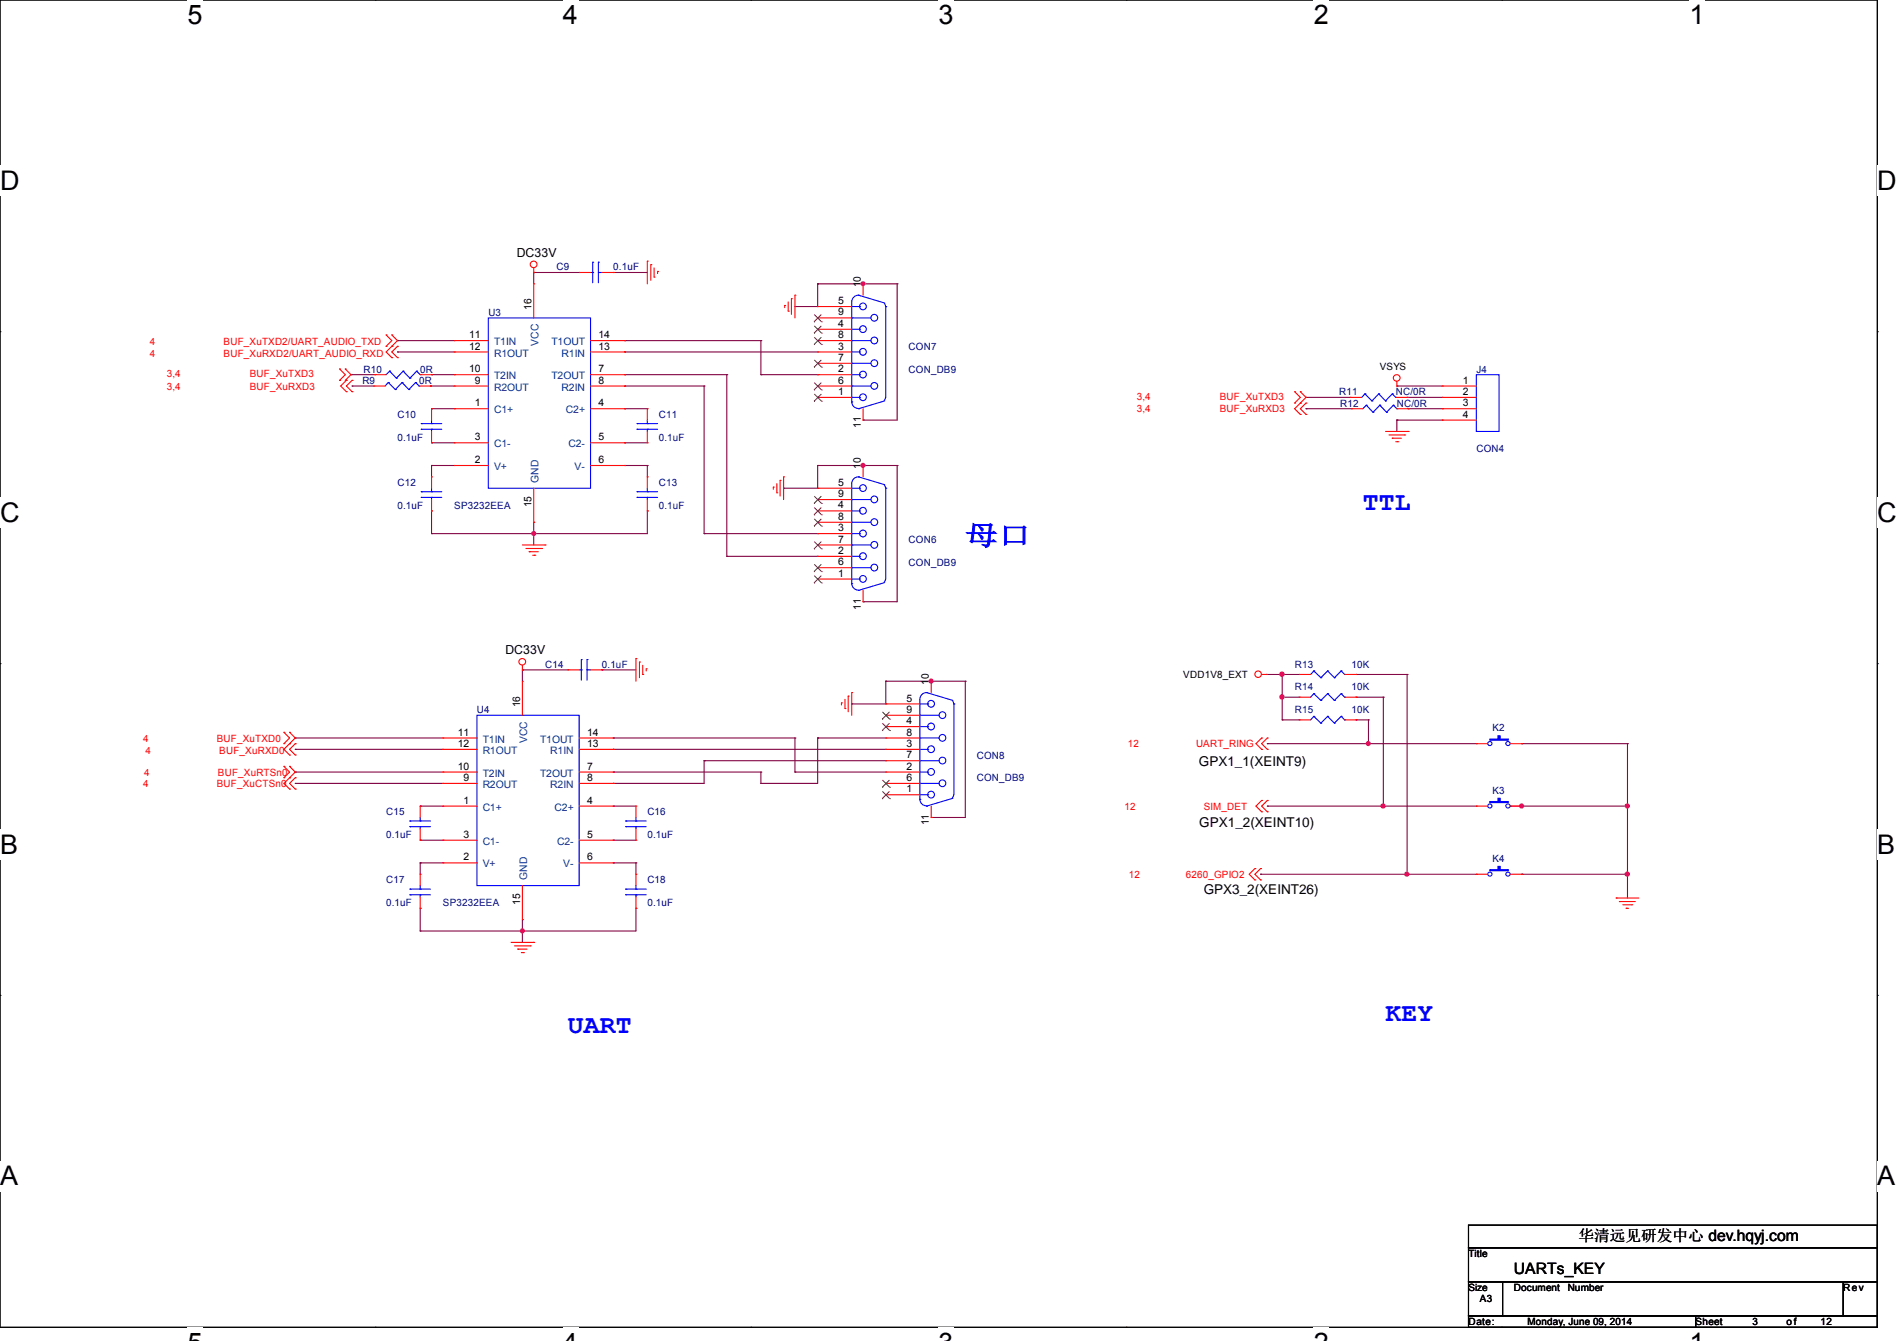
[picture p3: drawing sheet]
<svg xmlns="http://www.w3.org/2000/svg" width="297mm" height="210mm" viewBox="0 0 297 210" stroke-linecap="round" stroke-linejoin="round" font-family="sans-serif">
<path d="M0 0h293.9v207.9h-293.9z" fill="none" stroke="#000" stroke-width=".17"/>
<g fill="#fff">
<path d="M29.4 0h2.3v4.7h-2.3z"/>
<path d="M29.4 207.9h2.3v2.1h-2.3z"/>
</g>
<path d="M58.8 0h.1M58.8 207.9h.1" fill="none" stroke="#000" stroke-width=".17"/>
<g fill="#fff">
<path d="M88.1 0h2.4v4.7h-2.4z"/>
<path d="M88.1 207.9h2.4v2.1h-2.4z"/>
</g>
<path d="M117.6 0h.1M117.6 207.9h.1" fill="none" stroke="#000" stroke-width=".17"/>
<g fill="#fff">
<path d="M146.9 0h2.4v4.7h-2.4z"/>
<path d="M146.9 207.9h2.4v2.1h-2.4z"/>
</g>
<path d="M176.3 0h.1M176.3 207.9h.1" fill="none" stroke="#000" stroke-width=".17"/>
<g fill="#fff">
<path d="M205.7 0h2.4v4.7h-2.4z"/>
<path d="M205.7 207.9h2.4v2.1h-2.4z"/>
</g>
<path d="M235.1 0h.1M235.1 207.9h.1" fill="none" stroke="#000" stroke-width=".17"/>
<g fill="#fff">
<path d="M264.5 0h2.4v4.7h-2.4z"/>
<path d="M264.5 207.9h2.4v2.1h-2.4z"/>
<path d="M0 26h3v4.7h-3z"/>
<path d="M293.9 26h3.1v4.7h-3.1z"/>
<path d="M0 77.9h3v4.7h-3z"/>
<path d="M293.9 77.9h3.1v4.7h-3.1z"/>
</g>
<path d="M0 51.9h.1M293.9 51.9h.1" fill="none" stroke="#000" stroke-width=".17"/>
<g fill="#fff">
<path d="M0 129.9h2.8v4.7h-2.8z"/>
<path d="M293.9 129.9h2.9v4.7h-2.9z"/>
</g>
<path d="M0 103.9h.1M293.9 103.9h.1" fill="none" stroke="#000" stroke-width=".17"/>
<g fill="#fff">
<path d="M-.1 181.8h2.9v4.8h-2.9z"/>
<path d="M293.8 181.8h3v4.8h-3z"/>
</g>
<path d="M0 155.9h.1M293.9 155.9h.1M229.9 191.9h64v3.5h-64zM229.9 195.4h64v5.3h-64zM229.9 200.7h5.3v5.4h-5.3zM229.9 206.1h35.6v1.8h-35.6zM235.2 200.7h53.4v5.4h-53.4zM265.5 206.1h28.4v1.8h-28.4zM288.6 200.7h5.3v5.4h-5.3z" fill="none" stroke="#000" stroke-width=".17"/>
<g fill="none" stroke="#800040" stroke-width=".17">
<path d="M54.9 58.7h.1M54.9 58.7h3.8M62.2 55.1h.1M62.2 53.3h.1M62.2 55.1h8.9M62.2 53.3h8.9M67.6 58.7h.1M67.6 58.7h3.5M83.6 42.7h.1M83.6 42.7h7.1M83.6 42.7v1.7M96 42.7h.1"/>
<path d="M96 42.7h5.3M97.8 55.1h.1M97.8 53.3h.1M97.8 58.7h.1M97.8 55.1h30.2M97.8 53.3h21.3M97.8 58.7h16M113.8 58.7h.1M113.8 58.7v28.4M119.1 53.3h.1M119.1 58.7h.1M119.1 58.7h8.9"/>
<path d="M119.1 53.3v5.4M124.5 48h.1M128 44.4h.1M128 44.4v3.6h-3.5M128 44.4h12.5M135.1 44.4h.1M140.5 44.4h.1M140.5 44.4v21.4h-5.4M55.1 60.5h.1M55.1 60.5h3.4M67.4 60.5h.1M67.4 60.5h3.7"/>
<path d="M67.6 64h.1M67.6 69.3h.1M67.6 72.9h.1M67.6 64h3.5M67.6 69.3h3.5M67.6 72.9h3.5M67.6 72.9v1.8M97.8 72.9h.1M97.8 64h.1M97.8 69.3h.1M97.8 60.5h.1M97.8 64h3.5"/>
<path d="M97.8 60.5h12.4M97.8 69.3h3.5M97.8 72.9h3.5M101.3 72.9h.1M101.3 72.9v1.8M110.2 60.5h.1M110.2 60.5v23.1M122.7 76.5h.1M128 72.9h.1M128 72.9h12.5M128 72.9v3.6h-5.3M135.1 65.8h.1"/>
<path d="M135.1 72.9h.1M140.5 72.9h.1M140.5 72.9v21.3h-5.4M204.5 64h.1M204.5 62.2h.1M204.5 64h7.1M204.5 62.2h6.9M218.7 65.8h.1M218.7 60.5h.1M218.7 65.8h7.1M218.7 60.5h7.1M218.7 65.8v1.8"/>
<path d="M220.3 62.2h.1M220.3 62.2h5.5M220.5 64h.1M220.5 64h5.3M67.6 80h.1M67.6 83.6h.1M67.6 80v3.6M83.6 83.6h.1M83.6 81.8h.1M83.6 81.8v3.5M101.3 80h.1M101.3 80v3.6h-33.7"/>
<path d="M110.2 83.6h.1M110.2 83.6h17.8M113.8 87.1h.1M113.8 87.1h14.2M135.1 94.2h.1M46.2 117.3h.1M46.2 115.6h.1M46.2 117.3h23.1M46.2 115.6h23.1M81.8 104.9h.1M81.8 104.9h7.1M81.8 104.9v1.8"/>
<path d="M94.2 104.9h.1M94.2 104.9h5.4M96 115.6h.1M96 117.3h.1M96 117.3h42.7M96 115.6h28.5M110.2 119.1h.1M110.2 119.1v3.6h-14.2M110.2 119.1h28.5M124.5 115.6h.1M124.5 115.6v5.3M128 115.6h.1"/>
<path d="M128 115.6h10.7M128 115.6v7.1h-8.9M133.3 110.2h.1M138.7 106.7h.1M138.7 106.7h12.4M138.7 106.7v3.5h-5.4M145.8 106.7h.1M151.1 106.7h.1M151.1 106.7v21.3h-5.3M198.2 105.6h.1M198.2 105.6h5.2M198.4 116.5h.1"/>
<path d="M198.4 116.5h32.7M200.7 109.2h.1M200.7 105.6h.1M200.7 112.7h.1M200.7 109.2h2.7M200.7 105.6v7.1M200.7 112.7h2.7M212.3 105.6h.1M212.3 109.2h.1M212.3 112.7h.1M212.3 105.6h8M212.3 109.2h4.3"/>
<path d="M212.3 112.7h1.9M214.2 116.5h.1M214.2 112.7h.1M214.2 112.7v3.8M216.6 109.2h.1M216.6 109.2v17M220.3 105.6h.1M220.3 105.6v31.3M238.3 116.5h.1M238.3 116.5h16.5M254.8 116.5h.1M254.8 116.5v24.1"/>
<path d="M46.2 120.9h.1M46.2 122.7h.1M46.2 120.9h23.1M46.2 122.7h23.1M65.8 126.2h.1M65.8 131.6h.1M65.8 135.1h.1M65.8 126.2h3.5M65.8 131.6h3.5M65.8 135.1h3.5M65.8 135.1v1.8M96 135.1h.1"/>
<path d="M96 126.2h.1M96 131.6h.1M96 120.9h.1M96 122.7h.1M96 126.2h3.6M96 131.6h3.6M96 135.1h3.6M96 120.9h23.1M99.6 135.1h.1M99.6 135.1v1.8M119.1 122.7h.1M119.1 120.9h.1"/>
<path d="M119.1 120.9v1.8M124.5 120.9h.1M124.5 120.9h14.2M145.8 128h.1M197.4 136.9h.1M197.4 136.9h33.7M198.4 126.2h.1M198.4 126.2h32.7M216.6 126.2h.1M220.3 136.9h.1M236.5 126.2h.1M236.5 126.2h18.3"/>
<path d="M238.3 126.2h.1M238.3 136.9h.1M238.3 136.9h16.5M254.8 136.9h.1M254.8 126.2h.1M65.8 142.2h.1M65.8 145.8h.1M65.8 142.2v3.6M81.8 145.8h.1M81.8 144h.1M81.8 144v3.6M99.6 142.2h.1"/>
<path d="M99.6 142.2v3.6h-33.8"/>
</g>
<g fill="#f0f" stroke="#f0f" stroke-width=".17">
<circle cx="214.2" cy="116.4" r=".32"/>
<circle cx="216.5" cy="126.2" r=".33"/>
<circle cx="238.2" cy="126.2" r=".32"/>
<circle cx="254.8" cy="136.9" r=".33"/>
<circle cx="254.8" cy="126.2" r=".33"/>
<circle cx="200.7" cy="109.1" r=".34"/>
<circle cx="200.7" cy="105.6" r=".34"/>
<circle cx="220.3" cy="136.9" r=".33"/>
<circle cx="83.5" cy="83.5" r=".32"/>
<circle cx="81.8" cy="145.8" r=".32"/>
<circle cx="135.1" cy="44.4" r=".32"/>
<circle cx="135.1" cy="72.9" r=".32"/>
<circle cx="145.8" cy="106.7" r=".32"/>
</g>
<g fill="none" stroke="#f00" stroke-width=".17">
<path d="M53.2 57.8h.1M53.2 59.6h.1M53.2 57.8l.9 .9-.9 .9M54.1 59.6h.1M54.1 57.8h.1M54.1 57.8l.8 .9-.8 .9M54.2 59.6h.1M54.2 59.6l-.9 .9 .9 .8M55.1 59.6h.1M55.1 59.6l-.9 .9 .9 .8M58.7 58.7h.1M58.7 58.7h1.8"/>
<path d="M60.5 52.5h.1M60.5 54.2h.1M60.5 52.5l.8 .8-.8 .9M61.3 54.2h.1M61.3 52.5h.1M61.3 56h.1M61.3 52.5l.9 .8-1.7 1.8 .8 .9M62.2 56h.1M62.2 54.2h.1M62.2 54.2l-.9 .9 .9 .9M65.8 58.7h1.8M67.6 58.7h.1"/>
<path d="M71.1 53.3h.1M71.1 55.1h.1M71.1 58.7h.1M71.1 53.3h5.4M71.1 55.1h5.4M71.1 58.7h5.4M83.6 42.7h.1M83.6 44.4h.1M83.6 42v.7M83.6 44.4v5.4M90.7 42.7h.1M90.7 42.7h1.8"/>
<path d="M92.5 53.3h5.3M92.5 55.1h5.3M92.5 58.7h5.3M94.2 42.7h1.8M96 42.7h.1M97.8 53.3h.1M97.8 55.1h.1M97.8 58.7h.1M101.3 40.9h.1M101.3 40.9v3.5M101.9 41.4h.1M101.9 41.4v2.5"/>
<path d="M102.4 43.4h.1M102.4 42v1.4M103 42.5h.1M103 42.5v.3M122.9 47.8h.1M122.9 47.8v.4M123.4 48.7h.1M123.4 47.3v1.4M123.9 46.8h.1M123.9 46.8v2.4M124.5 46.2h.1M124.5 46.2v3.6"/>
<path d="M128 48h.1M128 49.8h.1M128 51.6h.1M128 53.3h.1M128 55.1h.1M128 56.9h.1M128 58.7h.1M128 53.3h5.3M128 55.1h5.3M128 58.7h5.3M128 48h5.3M128 49.8h5.3"/>
<path d="M128 51.6h5.3M128 56.9h5.3M135.1 44.4h.1M135.1 44.4v1.8M218.7 59.7v.8M54.2 61.3h.1M55.1 61.3h.1M58.5 60.5h.1M58.5 60.5h1.8M65.6 60.5h1.8M67.4 60.5h.1M67.6 74.7h.1"/>
<path d="M67.6 69.3h.1M67.6 64h.1M67.6 64v1.8M67.6 67.6v1.7M67.6 74.7v1.8M67.6 78.2v1.8M71.1 60.5h.1M71.1 64h.1M71.1 69.3h.1M71.1 72.9h.1M71.1 60.5h5.4M71.1 64h5.4"/>
<path d="M71.1 69.3h5.4M71.1 72.9h5.4M83.6 76.5v5.3M92.5 60.5h5.3M92.5 64h5.3M92.5 69.3h5.3M92.5 72.9h5.3M97.8 64h.1M97.8 69.3h.1M97.8 60.5h.1M97.8 72.9h.1M101.3 74.7h.1"/>
<path d="M101.3 69.3h.1M101.3 64h.1M101.3 64v1.8M101.3 67.6v1.7M101.3 74.7v1.8M101.3 78.2v1.8M121.1 76.3h.1M121.1 76.3v.3M121.6 77.2h.1M121.6 75.7v1.5M122.1 75.2h.1M122.1 75.2v2.5"/>
<path d="M122.7 74.7h.1M122.7 74.7v3.5M128 76.5h.1M128 78.2h.1M128 60.5h.1M128 62.2h.1M128 60.5h5.3M128 62.2h5.3M128 76.5h5.3M128 78.2h5.3M135.1 72.9h.1M135.1 65.8h.1"/>
<path d="M135.1 64v1.8M135.1 72.9v1.8M202.7 63.1h.1M202.7 61.3h.1M202.7 61.3l.9 .9-.9 .9M203.6 61.3h.1M203.6 63.1h.1M203.6 64.9h.1M203.6 61.3l.9 .9-1.8 1.8 .9 .9M204.5 63.1h.1M204.5 64.9h.1M204.5 63.1l-.9 .9 .9 .9"/>
<path d="M211.4 62.2h.1M211.4 62.2h1.8M211.6 64h.1M211.6 64h1.8M216.9 67.6h3.6M217.5 68.1h2.4M218 68.6h.1M218 68.6h1.4M218.5 69.2h.4M218.5 62.2h1.8M218.7 60.5h.1M218.7 64h1.8"/>
<path d="M218.9 69.2h.1M219.9 68.1h.1M220.3 62.2h.1M220.5 67.6h.1M220.5 64h.1M225.8 60.5h.1M225.8 62.2h.1M225.8 64h.1M225.8 65.8h.1M225.8 60.5h5.3M225.8 62.2h5.3M225.8 64h5.3"/>
<path d="M225.8 65.8h5.3M67.6 80h.1M81.8 85.3h3.5M82.3 85.9h2.5M82.8 86.4h.1M82.8 86.4h1.5M83.4 87h.3M83.6 81.8h.1M83.7 87h.1M84.8 85.9h.1M85.3 85.3h.1M101.3 80h.1"/>
<path d="M128 80h.1M128 81.8h.1M128 83.6h.1M128 85.3h.1M128 87.1h.1M128 88.9h.1M128 90.7h.1M128 85.3h5.3M128 80h5.3M128 81.8h5.3M128 83.6h5.3M128 87.1h5.3"/>
<path d="M128 88.9h5.3M128 90.7h5.3M135.1 94.2h.1M135.1 92.5v1.7M44.4 116.5h.1M44.4 114.7h.1M44.4 114.7l.9 .9-.9 .9M45.3 114.7h.1M45.3 116.5h.1M45.3 118.2h.1M45.3 114.7l.9 .9-1.8 1.7 .9 .9M46.2 116.5h.1"/>
<path d="M46.2 118.2h.1M46.2 116.5l-.9 .8 .9 .9M69.3 115.6h.1M69.3 117.3h.1M69.3 115.6h5.4M69.3 117.3h5.4M81.8 104.9h.1M81.8 106.7h.1M81.8 104.2v.7M81.8 106.7v5.3M88.9 104.9h.1M88.9 104.9h1.8"/>
<path d="M90.7 115.6h5.3M90.7 117.3h5.3M92.5 104.9h1.7M94.2 104.9h.1M96 115.6h.1M96 117.3h.1M99.6 103.1h.1M99.6 103.1v3.6M100.1 103.7h.1M100.1 103.7v2.4M100.6 105.6h.1M100.6 104.2v1.4"/>
<path d="M101.2 104.7h.1M101.2 104.7v.4M131.7 110.1h.1M131.7 110.1v.3M132.3 111h.1M132.3 109.5v1.5M132.8 109h.1M132.8 109v2.5M133.3 108.5h.1M133.3 108.5v3.5M138.7 110.2h.1M138.7 112h.1"/>
<path d="M138.7 113.8h.1M138.7 115.6h.1M138.7 117.3h.1M138.7 119.1h.1M138.7 115.6h5.3M138.7 117.3h5.3M138.7 110.2h5.3M138.7 112h5.3M138.7 113.8h5.3M138.7 119.1h5.3M145.8 106.7h.1M145.8 106.7v1.8"/>
<path d="M197.5 115.6h.1M197.5 117.3h.1M197.5 105.6h.7M197.5 115.6l-.9 .9 .9 .8M198.2 105.6h.1M198.4 115.6h.1M198.4 117.3h.1M198.4 115.6l-.9 .9 .9 .8M203.4 109.2h.1M203.4 105.6h.1M203.4 112.7h.1M203.4 105.6h1.8"/>
<path d="M203.4 109.2h1.8M203.4 112.7h1.8M210.5 105.6h1.8M210.5 109.2h1.8M210.5 112.7h1.8M212.3 109.2h.1M212.3 105.6h.1M212.3 112.7h.1M231.1 116.5h.1M231.1 116.5h1.8M236.5 116.5h1.8M238.3 116.5h.1"/>
<path d="M44.4 121.8h.1M44.4 120h.1M44.4 120l.9 .9-.9 .9M45.3 121.8h.1M45.3 123.6h.1M45.3 120h.1M45.3 120l.9 .9-1.8 1.8 .9 .9M46.2 121.8h.1M46.2 123.6h.1M46.2 121.8l-.9 .9 .9 .9M65.8 136.9h.1M65.8 131.6h.1"/>
<path d="M65.8 126.2h.1M65.8 126.2v1.8M65.8 129.8v1.8M65.8 136.9v1.8M69.3 122.7h.1M69.3 120.9h.1M69.3 126.2h.1M69.3 131.6h.1M69.3 135.1h.1M69.3 122.7h5.4M69.3 120.9h5.4M69.3 126.2h5.4"/>
<path d="M69.3 131.6h5.4M69.3 135.1h5.4M81.8 138.7v5.3M90.7 122.7h5.3M90.7 120.9h5.3M90.7 126.2h5.3M90.7 131.6h5.3M90.7 135.1h5.3M96 126.2h.1M96 131.6h.1M96 120.9h.1M96 122.7h.1"/>
<path d="M96 135.1h.1M99.6 136.9h.1M99.6 131.6h.1M99.6 126.2h.1M99.6 126.2v1.8M99.6 129.8v1.8M99.6 136.9v1.8M138.7 120.9h.1M138.7 122.7h.1M138.7 124.5h.1M138.7 122.7h5.3M138.7 120.9h5.3"/>
<path d="M138.7 124.5h5.3M145.8 128h.1M145.8 126.2v1.8M196.5 136h.1M196.5 137.8h.1M196.5 136l-.9 .9 .9 .9M197.4 136h.1M197.4 137.8h.1M197.4 136l-.9 .9 .9 .9M197.5 125.3h.1M197.5 127.1h.1M197.5 125.3l-.9 .9 .9 .9"/>
<path d="M198.4 125.3h.1M198.4 127.1h.1M198.4 125.3l-.9 .9 .9 .9M231.1 136.9h.1M231.1 126.2h.1M231.1 126.2h1.8M231.1 136.9h1.8M236.5 126.2h1.8M236.5 136.9h1.8M238.3 136.9h.1M238.3 126.2h.1M65.8 142.2h.1"/>
<path d="M65.8 140.5v1.7M80 147.6h3.6M80.6 148.1h2.4M81.1 148.6h.1M81.1 148.6h1.4M81.6 149.2h.4M81.8 144h.1M82 149.2h.1M83 148.1h.1M83.6 147.6h.1M99.6 142.2h.1M99.6 140.5v1.7"/>
<path d="M253 140.6h.1M253 140.6h3.6M253.5 141.2h.1M253.5 141.2h2.5M254.1 141.7h1.4M254.6 142.2h.1M254.6 142.2h.4M255.5 141.7h.1"/>
<circle cx="83.6" cy="41.4" r=".52"/>
<circle cx="218.7" cy="59.2" r=".52"/>
<circle cx="81.8" cy="103.6" r=".52"/>
<circle cx="197" cy="105.6" r=".51"/>
</g>
<g fill="none" stroke="#00f" stroke-width=".17">
<path d="M60.8 59.9h.1M60.8 59.9l-.5 .6M60.8 59.9l1.1 1.1M61 58.1h.1M61 58.1l-.5 .6M61 58.1l1.1 1.1M62.1 59.2h.1M62.9 59.9h.1M62.9 59.9l-1 1.1M62.9 59.9l1.1 1.1M63.1 58.1h.1M63.1 58.1l-1 1.1"/>
<path d="M63.1 58.1l1.1 1.1M64.2 59.2h.1M65.1 59.9h.1M65.1 59.9l-1.1 1.1M65.1 59.9l.5 .6M65.2 58.1h.1M65.2 58.1l-1 1.1M65.2 58.1l.6 .6M65.8 58.7h.1M76.5 49.8h16v26.7h-16zM92.5 42.7h.3M92.8 42.7h.1"/>
<path d="M92.8 41.1h.1M92.8 41.1v3.2M93.7 41.1h.1M93.7 42.7h.1M93.7 42.7h.5M93.7 41.1v3.2M133.3 49.8h.1M133.3 53.3h.1M133.3 56.9h.1M133.3 48h1.3M133.3 49.8h3.1M133.3 51.6h1.3"/>
<path d="M133.3 53.3h3.1M133.3 55.1h1.3M133.3 56.9h3.1M133.3 58.7h1.3M134.4 46.2a1.04 1.04 0 0 0-1.1 1.1v15.6M134.4 46.2h.1M134.4 46.2l4.1 1.3M134.6 48h.1M134.6 51.6h.1M134.6 55.1h.1M134.6 58.7h.1M138.4 47.5l.2 .5"/>
<path d="M138.7 48h.1M138.7 48v14.2M231.1 58.7h3.6v8.9h-3.6zM61.9 61h.1M64 61h.1M65.6 60.5h.1M66 77h.1M66 77.9h.1M66 66.3h.1M66 67.2h.1M66 77h3.2M66 77.9h3.2"/>
<path d="M66 66.3h3.2M66 67.2h3.2M67.6 77.9h.1M67.6 77h.1M67.6 67.2h.1M67.6 66.3h.1M67.6 65.8v.5M67.6 67.2v.4M67.6 76.5v.5M67.6 77.9v.3M99.7 77h.1M99.7 77.9h.1"/>
<path d="M99.7 66.3h.1M99.7 67.2h.1M99.7 77h3.3M99.7 77.9h3.3M99.7 66.3h3.3M99.7 67.2h3.3M101.3 77.9h.1M101.3 77h.1M101.3 67.2h.1M101.3 66.3h.1M101.3 65.8v.5M101.3 67.2v.4"/>
<path d="M101.3 76.5v.5M101.3 77.9v.3M133.3 78.2h.1M133.3 60.5h.1M133.3 62.9h.1M133.3 62.9a1.04 1.04 0 0 0 1.1 1.1M133.3 76.5h1.3M133.3 78.2h3.1M133.3 75.7v15.7M133.3 60.5h3.1M133.3 62.2h1.3M134.4 74.7a1.04 1.04 0 0 0-1.1 1"/>
<path d="M134.4 74.7h.1M134.4 64h.1M134.4 74.7l4.1 1.2M134.6 76.5h.1M134.6 62.2h.1M138.4 75.9l.2 .5M138.5 62.8l-4.1 1.2M138.6 62.2l-.2 .5M138.7 76.5h.1M138.7 76.5v14.2M213.7 61.7h.1M213.7 61.7l-.5 .5"/>
<path d="M213.7 61.7l1.1 1.1M213.9 63.5h.1M213.9 63.5l-.5 .5M213.9 63.5l1.1 1.1M214.8 62.8h.1M215 64.6h.1M215.9 61.7h.1M215.9 61.7l-1.1 1.1M215.9 61.7l1 1.1M216 63.5h.1M216 63.5l-1 1.1M216 63.5l1.1 1.1"/>
<path d="M216.9 62.8h.1M217.1 64.6h.1M218 61.7h.1M218 61.7l-1.1 1.1M218 61.7l.5 .5M218.1 63.5h.1M218.1 63.5l-1 1.1M218.1 63.5l.6 .5M218.5 62.2h.1M218.7 64h.1M133.3 81.8h.1M133.3 85.3h.1"/>
<path d="M133.3 88.9h.1M133.3 91.4h.1M133.3 91.4a1.04 1.04 0 0 0 1.1 1M133.3 80h1.3M133.3 81.8h3.1M133.3 83.6h1.3M133.3 85.3h3.1M133.3 87.1h1.3M133.3 88.9h3.1M133.3 90.7h1.3M134.4 92.5h.1M134.6 80h.1"/>
<path d="M134.6 83.6h.1M134.6 87.1h.1M134.6 90.7h.1M138.5 91.2l-4.1 1.3M138.6 90.7l-.2 .5M74.7 112h16v26.7h-16zM90.7 104.9h.3M91 104.9h.1M91 103.3h.1M91 103.3v3.2M91.9 103.3h.1M91.9 104.9h.1"/>
<path d="M91.9 104.9h.6M91.9 103.3v3.2M144 112h.1M144 115.6h.1M144 119.1h.1M144 110.2h1.2M144 112h3M144 113.8h1.2M144 115.6h3M144 117.3h1.2M144 119.1h3M144 109.5v15.7"/>
<path d="M145.1 108.5a1.04 1.04 0 0 0-1.1 1M145.1 108.5h.1M145.1 108.5l4.1 1.2M145.2 110.2h.1M145.2 113.8h.1M145.2 117.3h.1M149.1 109.7l.2 .5M149.4 110.2h.1M149.4 110.2v14.3M205.7 108.6h.1M205.7 105.1h.1M205.7 112.2h.1"/>
<path d="M205.7 108.6l-.5 .6M205.7 108.6l1.1 1.1M205.7 105.1l-.5 .5M205.7 105.1l1.1 1M205.7 112.2l-.5 .5M205.7 112.2l1.1 1M206.8 109.7h.1M206.8 106.1h.1M206.8 113.2h.1M207.9 108.6h.1M207.9 105.1h.1M207.9 112.2h.1"/>
<path d="M207.9 108.6l-1.1 1.1M207.9 108.6l1 1.1M207.9 105.1l-1.1 1M207.9 105.1l1 1M207.9 112.2l-1.1 1M207.9 112.2l1 1M208.9 109.7h.1M208.9 106.1h.1M208.9 113.2h.1M210 108.6h.1M210 105.1h.1M210 112.2h.1"/>
<path d="M210 108.6l-1.1 1.1M210 108.6l.5 .6M210 105.1l-1.1 1M210 105.1l.5 .5M210 112.2l-1.1 1M210 112.2l.5 .5M210.5 109.2h.1M210.5 105.6h.1M210.5 112.7h.1M64.2 139.2h.1M64.2 128.6h.1M64.2 129.5h.1"/>
<path d="M64.2 139.2h3.2M64.2 128.6h3.2M64.2 129.5h3.2M65.8 139.2h.1M65.8 129.5h.1M65.8 128.6h.1M65.8 128v.6M65.8 129.5v.3M65.8 138.7v.5M98 139.2h.1M98 128.6h.1M98 129.5h.1"/>
<path d="M98 139.2h3.2M98 128.6h3.2M98 129.5h3.2M99.6 139.2h.1M99.6 129.5h.1M99.6 128.6h.1M99.6 128v.6M99.6 129.5v.3M99.6 138.7v.5M144 122.7h.1M144 125.2h.1M144 125.2a1.04 1.04 0 0 0 1.1 1"/>
<path d="M144 120.9h1.2M144 122.7h3M144 124.5h1.2M145.1 126.2h.1M145.2 120.9h.1M145.2 124.5h.1M149.2 125l-4.1 1.2M149.3 124.4l-.2 .5M64.2 140.1h.1M64.2 140.1h3.2M65.8 140.1h.1M65.8 140.1v.4"/>
<path d="M98 140.1h.1M98 140.1h3.2M99.6 140.1h.1M99.6 140.1v.4"/>
<circle cx="135.1" cy="48" r=".53"/>
<circle cx="135.1" cy="58.7" r=".53"/>
<circle cx="135.1" cy="51.5" r=".53"/>
<circle cx="135.1" cy="55.1" r=".53"/>
<circle cx="136.9" cy="56.9" r=".53"/>
<circle cx="136.9" cy="53.3" r=".53"/>
<circle cx="136.9" cy="49.8" r=".53"/>
<circle cx="135.1" cy="80" r=".53"/>
<circle cx="135.1" cy="76.4" r=".53"/>
<circle cx="135.1" cy="62.2" r=".53"/>
<circle cx="136.9" cy="78.2" r=".53"/>
<circle cx="136.9" cy="60.4" r=".53"/>
<circle cx="135.1" cy="87.1" r=".53"/>
<circle cx="135.1" cy="90.7" r=".53"/>
<circle cx="135.1" cy="83.5" r=".53"/>
<circle cx="136.9" cy="88.9" r=".53"/>
<circle cx="136.9" cy="85.3" r=".53"/>
<circle cx="136.9" cy="81.8" r=".53"/>
<circle cx="145.8" cy="117.3" r=".53"/>
<circle cx="145.8" cy="113.8" r=".53"/>
<circle cx="145.8" cy="110.2" r=".53"/>
<circle cx="147.6" cy="112" r=".53"/>
<circle cx="147.6" cy="115.5" r=".53"/>
<circle cx="147.6" cy="119.1" r=".53"/>
<circle cx="233.3" cy="116.4" r=".33"/>
<circle cx="236.1" cy="116.4" r=".33"/>
<circle cx="145.8" cy="124.4" r=".53"/>
<circle cx="145.8" cy="120.9" r=".53"/>
<circle cx="147.6" cy="122.7" r=".53"/>
<circle cx="233.3" cy="126.2" r=".33"/>
<circle cx="233.3" cy="136.9" r=".33"/>
<circle cx="236.1" cy="136.9" r=".33"/>
<circle cx="236.1" cy="126.2" r=".33"/>
</g>
<g fill="#00f" stroke="#00f" stroke-width=".17">
<path d="M233.3 115.7h2.8v.2h-2.8z" fill-rule="evenodd"/>
<path d="M234.5 115.2h.4v.5h-.4z" fill-rule="evenodd"/>
<path d="M233.3 136.2h2.8v.2h-2.8z" fill-rule="evenodd"/>
<path d="M234.5 135.7h.4v.5h-.4z" fill-rule="evenodd"/>
<path d="M233.3 125.5h2.8v.2h-2.8z" fill-rule="evenodd"/>
<path d="M234.5 125h.4v.5h-.4z" fill-rule="evenodd"/>
</g>
<g fill="none" stroke="#804000" stroke-width=".16">
<path d="M127.4 50.4h.1M127.4 52.2h.1M127.4 54h.1M127.4 57.5h.1M127.5 49.3l1.1 1.1M127.5 51l1.1 1.2M127.5 52.8l1.1 1.2M127.5 56.4l1.1 1.1M127.5 59.9l1.1 1.2M128.6 49.3l-1.2 1.1M128.6 51l-1.2 1.2M128.6 52.8l-1.2 1.2"/>
<path d="M128.6 56.4l-1.2 1.1M128.6 59.9l-1.2 1.2M128.6 50.4h.1M128.6 52.2h.1M128.6 54h.1M128.6 57.5h.1M127.4 78.8h.1M127.4 61.1h.1M127.4 62.8h.1M127.5 77.7l1.1 1.1M127.5 79.5l1.1 1.1M127.5 61.7l1.1 1.1"/>
<path d="M128.6 77.7l-1.2 1.1M128.6 79.5l-1.2 1.1M128.6 61.7l-1.2 1.1M128.6 78.8h.1M128.6 61.1h.1M128.6 62.8h.1M127.4 80.6h.1M127.4 82.4h.1M127.4 86h.1M127.4 89.5h.1M127.4 91.3h.1M127.5 81.3l1.1 1.1"/>
<path d="M127.5 84.8l1.1 1.2M127.5 88.4l1.1 1.1M127.5 90.1l1.1 1.2M128.6 81.3l-1.2 1.1M128.6 84.8l-1.2 1.2M128.6 88.4l-1.2 1.1M128.6 90.1l-1.2 1.2M128.6 80.6h.1M128.6 82.4h.1M128.6 86h.1M128.6 89.5h.1M128.6 91.3h.1"/>
<path d="M138.1 112.6h.1M138.1 114.4h.1M138.2 111.5l1.1 1.1M138.2 113.3l1.1 1.1M139.3 111.5l-1.2 1.1M139.3 113.3l-1.2 1.1M139.3 112.6h.1M139.3 114.4h.1M138.1 123.3h.1M138.1 125.1h.1M138.2 122.2l1.1 1.1M138.2 123.9l1.1 1.2"/>
<path d="M139.3 122.2l-1.2 1.1M139.3 123.9l-1.2 1.2M139.3 123.3h.1M139.3 125.1h.1"/>
</g>
<g font-size="4.2">
<text x="29.4" y="3.8">5</text>
<text x="88.1" y="3.8">4</text>
<text x="146.9" y="3.8">3</text>
<text x="205.7" y="3.8">2</text>
<text x="264.5" y="3.8">1</text>
<text x="0" y="29.8">D</text>
<text x="293.9" y="29.8">D</text>
<text x="0" y="81.7">C</text>
<text x="293.9" y="81.7">C</text>
<text x="0" y="133.7">B</text>
<text x="293.9" y="133.7">B</text>
<text x="0" y="185.6">A</text>
<text x="293.9" y="185.6">A</text>
</g>
<text font-size="4.2" fill="#00f" x="151.1" y="85.3">母口</text>
<g font-size="4.1" fill="#00f">
<text x="213.4" y="79.9">TTL</text>
<text x="88.9" y="161.7">UART</text>
<text x="216.9" y="159.9">KEY</text>
</g>
<g font-size="2.5">
<text x="247.1" y="194.3">华清远见研发中心 dev.hqyj.com</text>
<text x="237" y="199.4">UARTs_KEY</text>
</g>
<g font-size="2.1">
<text x="187.7" y="120">GPX1_1(XEINT9)</text>
<text x="187.8" y="129.5">GPX1_2(XEINT10)</text>
<text x="188.5" y="140">GPX3_2(XEINT26)</text>
</g>
<g font-size="1.9">
<text x="80.9" y="40.2">DC33V</text>
<text x="79.1" y="102.4">DC33V</text>
</g>
<g font-size="1.6" fill="#000080">
<text x="87.1" y="42.3">C9</text>
<text x="96" y="42.3">0.1uF</text>
<text x="76.5" y="49.4">U3</text>
<text x="56.9" y="58.3">R10</text>
<text x="65.8" y="58.3">0R</text>
<text x="142.2" y="54.8">CON7</text>
<text x="142.2" y="58.3">CON_DB9</text>
<text x="231.2" y="58.3">J4</text>
<text x="56.7" y="60.1">R9</text>
<text x="62.2" y="65.4">C10</text>
<text x="65.6" y="60.1">0R</text>
<text x="103.1" y="65.4">C11</text>
<text x="209.6" y="61.9">R11</text>
<text x="209.8" y="63.7">R12</text>
<text x="218.5" y="61.9">NC/0R</text>
<text x="218.7" y="63.7">NC/0R</text>
<text x="62.2" y="69">0.1uF</text>
<text x="103.1" y="69">0.1uF</text>
<text x="231.2" y="70.8">CON4</text>
<text x="62.2" y="76.1">C12</text>
<text x="103.1" y="76.1">C13</text>
<text x="62.2" y="79.7">0.1uF</text>
<text x="71.1" y="79.7">SP3232EEA</text>
<text x="103.1" y="79.7">0.1uF</text>
<text x="142.2" y="85">CON6</text>
<text x="142.2" y="88.6">CON_DB9</text>
<text x="85.3" y="104.6">C14</text>
<text x="94.2" y="104.6">0.1uF</text>
<text x="202.7" y="104.6">R13</text>
<text x="211.6" y="104.6">10K</text>
<text x="74.7" y="111.7">U4</text>
<text x="202.7" y="108.1">R14</text>
<text x="202.7" y="111.7">R15</text>
<text x="211.6" y="108.1">10K</text>
<text x="211.6" y="111.7">10K</text>
<text x="152.9" y="118.8">CON8</text>
<text x="233.7" y="114.5">K2</text>
<text x="152.9" y="122.3">CON_DB9</text>
<text x="233.7" y="124.3">K3</text>
<text x="60.5" y="127.7">C15</text>
<text x="60.5" y="131.2">0.1uF</text>
<text x="101.4" y="127.7">C16</text>
<text x="101.4" y="131.2">0.1uF</text>
<text x="233.7" y="135">K4</text>
<text x="60.5" y="138.3">C17</text>
<text x="60.5" y="141.9">0.1uF</text>
<text x="69.3" y="141.9">SP3232EEA</text>
<text x="101.4" y="138.3">C18</text>
<text x="101.4" y="141.9">0.1uF</text>
</g>
<g font-size="1.6">
<text x="131.2" y="47.6">5</text>
<text x="134.8" y="45" transform="rotate(-90 134.8 45)">10</text>
<text x="73.5" y="53">11</text>
<text x="83.2" y="48.6" transform="rotate(-90 83.2 48.6)">16</text>
<text x="93.7" y="53">14</text>
<text x="131.2" y="49.4">9</text>
<text x="131.2" y="51.2">4</text>
<text x="131.2" y="53">8</text>
<text x="73.5" y="54.7">12</text>
<text x="73.5" y="58.3">10</text>
<text x="93.7" y="54.7">13</text>
<text x="93.7" y="58.3">7</text>
<text x="131.2" y="54.7">3</text>
<text x="131.2" y="56.5">7</text>
<text x="131.2" y="58.3">2</text>
<text x="216" y="58">VSYS</text>
<text x="74.3" y="60.1">9</text>
<text x="74.3" y="63.6">1</text>
<text x="93.7" y="63.6">4</text>
<text x="93.7" y="60.1">8</text>
<text x="131.2" y="60.1">6</text>
<text x="131.2" y="61.8">1</text>
<text x="229" y="60.1">1</text>
<text x="229" y="61.8">2</text>
<text x="229" y="63.6">3</text>
<text x="229" y="65.4">4</text>
<text x="74.3" y="69">3</text>
<text x="93.7" y="69">5</text>
<text x="134.8" y="67" transform="rotate(-90 134.8 67)">11</text>
<text x="74.3" y="72.5">2</text>
<text x="93.7" y="72.5">6</text>
<text x="131.2" y="76.1">5</text>
<text x="131.2" y="77.9">9</text>
<text x="134.8" y="73.4" transform="rotate(-90 134.8 73.4)">10</text>
<text x="83.2" y="79.5" transform="rotate(-90 83.2 79.5)">15</text>
<text x="131.2" y="79.6">4</text>
<text x="131.2" y="81.4">8</text>
<text x="131.2" y="83.2">3</text>
<text x="131.2" y="85">7</text>
<text x="131.2" y="86.7">2</text>
<text x="131.2" y="88.5">6</text>
<text x="131.2" y="90.3">1</text>
<text x="134.8" y="95.5" transform="rotate(-90 134.8 95.5)">11</text>
<text x="145.4" y="107.2" transform="rotate(-90 145.4 107.2)">10</text>
<text x="185.3" y="106.2">VDD1V8_EXT</text>
<text x="81.4" y="110.8" transform="rotate(-90 81.4 110.8)">16</text>
<text x="141.9" y="109.9">5</text>
<text x="141.9" y="111.6">9</text>
<text x="141.9" y="113.4">4</text>
<text x="71.7" y="115.2">11</text>
<text x="71.7" y="117">12</text>
<text x="91.9" y="117">13</text>
<text x="91.9" y="115.2">14</text>
<text x="141.9" y="115.2">8</text>
<text x="141.9" y="117">3</text>
<text x="141.9" y="118.7">7</text>
<text x="71.7" y="120.5">10</text>
<text x="72.6" y="122.3">9</text>
<text x="72.6" y="125.9">1</text>
<text x="91.9" y="122.3">8</text>
<text x="91.9" y="125.9">4</text>
<text x="91.9" y="120.5">7</text>
<text x="141.9" y="120.5">2</text>
<text x="141.9" y="122.3">6</text>
<text x="141.9" y="124.1">1</text>
<text x="72.6" y="131.2">3</text>
<text x="91.9" y="131.2">5</text>
<text x="145.4" y="129.2" transform="rotate(-90 145.4 129.2)">11</text>
<text x="72.6" y="134.7">2</text>
<text x="91.9" y="134.7">6</text>
<text x="81.4" y="141.7" transform="rotate(-90 81.4 141.7)">15</text>
<text x="229.9" y="196.9">Title</text>
<text x="229.9" y="202.2">Size</text>
<text x="231.7" y="204">A3</text>
<text x="237" y="202.2">Document</text>
<text x="245.4" y="202.2">Number</text>
<text x="288.6" y="202.2">Rev</text>
<text x="229.9" y="207.5">Date:</text>
<text x="239.2" y="207.5">Monday, June 09, 2014</text>
<text x="265.5" y="207.5">Sheet</text>
<text x="274.4" y="207.5">3</text>
<text x="279.7" y="207.5">o f</text>
<text x="285" y="207.5">12</text>
</g>
<g font-size="1.6" fill="#f00">
<text x="23.5" y="54.1">4</text>
<text x="23.5" y="55.8">4</text>
<text x="26.1" y="59.1">3,4</text>
<text x="35" y="54.1">BUF_XuTXD2/UART_AUDIO_TXD</text>
<text x="35" y="55.8">BUF_XuRXD2/UART_AUDIO_RXD</text>
<text x="39.1" y="59.1">BUF_XuTXD3</text>
<text x="26.1" y="61">3,4</text>
<text x="39.1" y="61">BUF_XuRXD3</text>
<text x="178" y="62.6">3,4</text>
<text x="178" y="64.6">3,4</text>
<text x="191" y="62.6">BUF_XuTXD3</text>
<text x="191" y="64.6">BUF_XuRXD3</text>
<text x="22.4" y="116.1">4</text>
<text x="22.8" y="118.1">4</text>
<text x="34" y="116.1">BUF_XuTXD0</text>
<text x="34.3" y="118.1">BUF_XuRXD0</text>
<text x="176.6" y="117">12</text>
<text x="187.3" y="117">UART_RING</text>
<text x="22.4" y="123.2">4</text>
<text x="22.6" y="121.5">4</text>
<text x="34" y="123.2">BUF_XuCTSn0</text>
<text x="34.1" y="121.5">BUF_XuRTSn0</text>
<text x="176" y="126.8">12</text>
<text x="188.5" y="126.8">SIM_DET</text>
<text x="176.8" y="137.5">12</text>
<text x="185.6" y="137.5">6260_GPIO2</text>
</g>
<g font-size="1.6" fill="#004080">
<text x="77.3" y="54.1">T1IN</text>
<text x="77.3" y="55.8">R1OUT</text>
<text x="77.3" y="59.4">T2IN</text>
<text x="84.3" y="54.1" transform="rotate(-90 84.3 54.1)">VCC</text>
<text x="86.3" y="54.1">T1OUT</text>
<text x="86.3" y="59.4">T2OUT</text>
<text x="87.9" y="55.8">R1IN</text>
<text x="77.3" y="61.2">R2OUT</text>
<text x="77.3" y="64.7">C1+</text>
<text x="87.9" y="61.2">R2IN</text>
<text x="88.6" y="64.7">C2+</text>
<text x="77.3" y="70.1">C1-</text>
<text x="89" y="70.1">C2-</text>
<text x="77.3" y="73.6">V+</text>
<text x="84.3" y="75.6" transform="rotate(-90 84.3 75.6)">GND</text>
<text x="90" y="73.6">V-</text>
<text x="75.6" y="116.3">T1IN</text>
<text x="75.6" y="118.1">R1OUT</text>
<text x="82.6" y="116.4" transform="rotate(-90 82.6 116.4)">VCC</text>
<text x="84.5" y="116.3">T1OUT</text>
<text x="86.2" y="118.1">R1IN</text>
<text x="75.6" y="123.4">R2OUT</text>
<text x="75.6" y="121.6">T2IN</text>
<text x="84.5" y="121.6">T2OUT</text>
<text x="86.2" y="123.4">R2IN</text>
<text x="75.6" y="127">C1+</text>
<text x="86.8" y="127">C2+</text>
<text x="75.6" y="132.3">C1-</text>
<text x="75.6" y="135.8">V+</text>
<text x="82.6" y="137.8" transform="rotate(-90 82.6 137.8)">GND</text>
<text x="87.2" y="132.3">C2-</text>
<text x="88.2" y="135.8">V-</text>
</g>
</svg>
